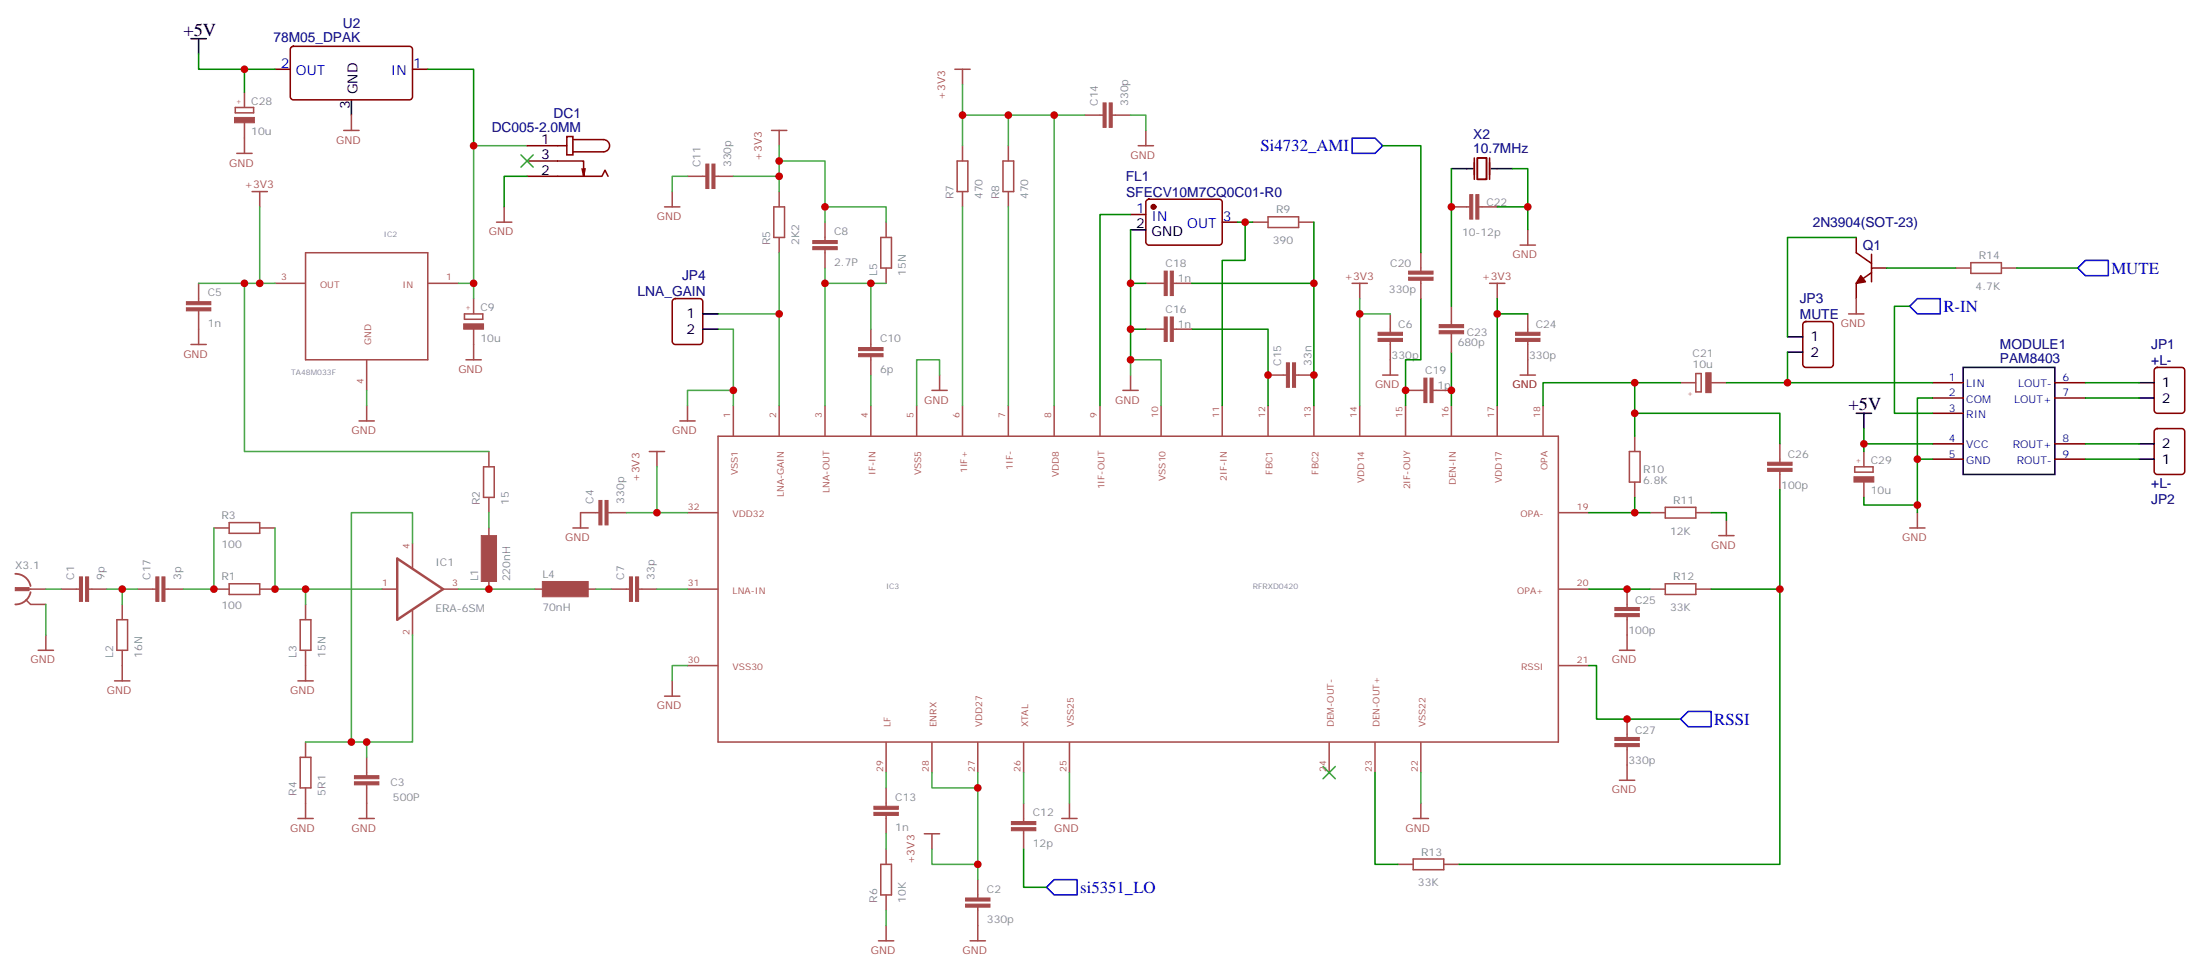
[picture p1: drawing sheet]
<svg xmlns="http://www.w3.org/2000/svg" width="508mm" height="224mm" viewBox="0 0 508 224" stroke-linecap="round" stroke-linejoin="round" font-family="sans-serif">
<g fill="none" stroke="#a64a4a" stroke-width=".35">
<path d="M220.5 16h3.5M222.2 16v3.5M54.3 24.8h4.3v1.2h-4.3zM54.7 35.4h3.5M56.4 21.3v3.4M56.4 28.4v7M79.4 30.1h3.5M81.1 26.6v3.5M178.2 30.1h3.5M179.9 30.1v3.5M221 37.1h2.5v7.1h-2.5zM222.2 33.6v3.5"/>
<path d="M231.6 37.1h2.5v7.1h-2.5zM232.8 33.6v3.5M250.5 26.6h4.2M256.8 26.6h4.3M262.8 33.6h3.5M264.6 30.1v3.5M58.2 44.2h3.5M60 44.2v3.5M70.6 58.3h28.2v24.7h-28.2zM114.7 51.3h3.5M116.4 47.7v3.6M153.5 47.7h3.5"/>
<path d="M155.2 44.2v3.5M158.7 40.7h4.3M165.1 40.7h4.2M178.7 47.7h2.5v7.1h-2.5zM179.9 44.2v3.5M179.9 54.8v3.5M190.5 51.3v4.2M190.5 57.6v4.2M203.4 54.8h2.4v7h-2.4zM204.6 51.3v3.4M222.2 44.3v3.4M232.8 44.3v3.4"/>
<path d="M289.3 51.3h3.4M292.8 50h7.1v2.5h-7.1zM299.9 51.3h3.5M328.1 58.3v4.2M335.1 47.7h4.3M341.5 47.7h4.2M351 56.6h3.5M352.8 53v3.6M44.1 79.5h3.5M45.9 65.4v4.2M45.9 71.7v7.8M63.5 65.4h6.9"/>
<path d="M98.9 65.4h6.9M107.2 72.4h4.3v1.3h-4.3zM109.4 68.9v3.5M109.4 76v7M201.1 76v4.2M204.6 61.9v3.5M264.6 65.4h4.2M264.6 76h4.2M270.9 65.4h4.3M270.9 76h4.3M312.2 65.4h3.5M314 65.4v3.5"/>
<path d="M321 72.4v4.3M321 78.8v7.7M328.1 64.7v4.2M335.1 70.7v4.2M335.1 77v4.2M344 65.4h3.5M345.7 65.4v3.5M352.8 72.4v4.3M352.8 78.8v7.7M426.9 72.4h3.5M428.6 68.9v3.5M451.6 61.8h3.4"/>
<path d="M455.1 60.6h7v2.5h-7zM462.2 61.8h3.5M82.9 97.1h3.5M84.7 83.1v7M84.7 93.6v3.5M107.6 83h3.5M157 97.1h3.5M158.7 93.6v3.5M169.3 93.6v6.9M179.9 93.6v6.9M190.5 93.6v6.9M201.1 82.3v4.2"/>
<path d="M201.1 93.6v6.9M211.7 93.6v6.9M215.2 90.1h3.5M217 86.5v3.6M222.2 93.6v6.9M232.8 93.6v6.9M243.4 93.6v6.9M254 93.6v6.9M259.3 90.1h3.5M261.1 86.5v3.6M268.1 93.6v6.9M282.2 93.6v6.9"/>
<path d="M292.8 93.6v6.9M292.8 86.5h4.2M299.2 86.5h4.2M303.4 93.6v6.9M314 93.6v6.9M319.3 86.5h3.5M324.6 93.6v6.9M324.6 90.1h4.2M330.9 90.1h4.2M335.1 93.6v6.9M345.7 93.6v6.9M351 86.5h3.5"/>
<path d="M356.3 93.6v6.9M388.1 88.3h3.4M391.6 86.2h1.2v4.2h-1.2zM395.2 88.3h3.4M111.7 107.7h2.4v7.1h-2.4zM112.9 104.2v3.4M112.9 114.8v3.5M138.3 118.3h-4.2v3.5M140.4 118.3h4.2M149.9 104.2h3.6M151.7 104.2v3.5M158.7 118.3h7"/>
<path d="M165.8 100.6h194v70.6h-194zM359.9 118.3h7M376.2 104.2h2.5v7h-2.5zM377.5 100.6v3.5M377.5 111.3v3.5M381 118.3h3.5M384.5 117.1h7.1v2.4h-7.1zM391.6 118.3h3.5M411 102.4v4.2M411 108.8v4.2M428.3 107.7h4.2v1.2h-4.2zM430.4 104.2v3.4"/>
<path d="M430.4 111.3v3.5M442.7 118.3v3.5M6 138.4l1.1 1.1M6.3 135.9h4.3M7.1 139.5h3.5M14.1 135.9h4.2M20.5 135.9h4.2M28.2 139.5v3.4M31.7 135.9h4.3M38.1 135.9h4.2M49.4 135.9h3.5M49.4 121.8h3.5"/>
<path d="M52.9 134.7h7.1v2.5h-7.1zM52.9 120.6h7.1v2.4h-7.1zM60 135.9h3.5M60 121.8h3.5M70.6 139.5v3.4M88.2 135.9h3.5M95.2 125.3v5.7M102.4 135.9h3.4M112.9 121.8v3.5M112.9 132.5v3.4M123.5 135.9h3.4M132.3 121.8h3.5"/>
<path d="M134.1 135.9h3.5M141.1 135.9h4.2M147.5 135.9h4.2M158.7 135.9h7M359.9 135.9h7M375.7 135.9v4.3M381 135.9h3.5M384.5 134.7h7.1v2.5h-7.1zM391.6 135.9h3.5M396.9 123.6h3.5M398.6 120.1v3.5M441 121.8h3.5"/>
<path d="M8.8 150h3.5M10.6 146.5v3.5M26.5 157.1h3.5M27 143h2.5v7h-2.5zM28.2 150.1v7M68.8 157.1h3.5M69.3 143h2.5v7h-2.5zM70.6 150.1v7M95.2 140.9v5.6M155.2 157.1v3.5M158.7 153.6h7M359.9 153.6h7"/>
<path d="M373.9 150h3.6M375.7 142.3v7.7M69.3 174.7h2.5v7.1h-2.5zM70.6 171.2v3.5M84.7 174.7v4.3M153.5 160.6h3.5M204.6 171.3v7M215.2 171.3v7M225.8 171.3v7M236.4 171.3v7M246.9 171.3v7M306.9 171.3v7"/>
<path d="M317.5 171.3v7M328.1 171.3v7M375.7 165.9v4.2M375.7 172.3v7.7M68.8 188.8h3.5M70.6 181.8v7M82.9 188.8h3.5M84.7 181.1v7.7M203.4 199.4h2.4v7.1h-2.4zM204.6 181.8v4.2M204.6 188.1v4.3M204.6 195.9v3.5"/>
<path d="M213.4 192.4h3.6M215.2 192.4v3.5M236.4 185.3v4.2M236.4 191.7v4.2M245.2 188.8h3.5M246.9 185.3v3.5M322.8 199.4h3.5M326.3 188.8h3.5M326.3 198.2h7.1v2.5h-7.1zM328.1 185.3v3.5M333.4 199.4h3.5M373.9 180h3.6"/>
<path d="M202.8 217.1h3.6M204.6 206.5v3.5M204.6 213.5v3.6M224 217.1h3.5M225.8 203v4.2M225.8 209.3v7.8"/>
</g>
<path d="M91.7 128.9l10.6 7-10.6 7.1z" fill="none" stroke="#a64a4a" stroke-width=".56"/>
<g fill="#a64a4a" stroke="#a64a4a" stroke-width=".23">
<path d="M19.8 133.1h.7v5.6h-.7z"/>
<path d="M18.3 133.1h.7v5.6h-.7z"/>
<path d="M81.8 179h5.7v.7h-5.7z"/>
<path d="M81.8 180.4h5.7v.7h-5.7z"/>
<path d="M43 71h5.7v.7h-5.7z"/>
<path d="M43 69.6h5.7v.7h-5.7z"/>
<path d="M146.8 133.1h.7v5.6h-.7z"/>
<path d="M145.3 133.1h.7v5.6h-.7z"/>
<path d="M111.1 123.6h3.6v10.6h-3.6z"/>
<path d="M107.1 74.7h4.6v1.3h-4.6z"/>
<path d="M125.2 134.2h10.6v3.5h-10.6z"/>
<path d="M37.4 133.1h.7v5.6h-.7z"/>
<path d="M36 133.1h.7v5.6h-.7z"/>
<path d="M223 208.6h5.6v.7h-5.6z"/>
<path d="M223 207.2h5.6v.7h-5.6z"/>
<path d="M139.7 115.5h.7v5.6h-.7z"/>
<path d="M138.3 115.5h.7v5.6h-.7z"/>
<path d="M318.2 78.1h5.6v.7h-5.6z"/>
<path d="M318.2 76.7h5.6v.7h-5.6z"/>
<path d="M187.7 56.9h5.6v.7h-5.6z"/>
<path d="M187.7 55.5h5.6v.7h-5.6z"/>
<path d="M198.3 81.6h5.6v.7h-5.6z"/>
<path d="M198.3 80.2h5.6v.7h-5.6z"/>
<path d="M164.4 37.9h.7v5.6h-.7z"/>
<path d="M163 37.9h.7v5.6h-.7z"/>
<path d="M233.5 191h5.7v.7h-5.7z"/>
<path d="M233.5 189.5h5.7v.8h-5.7z"/>
<path d="M201.8 187.4h5.6v.7h-5.6z"/>
<path d="M201.8 186h5.6v.7h-5.6z"/>
<path d="M256.1 23.7h.7v5.7h-.7z"/>
<path d="M254.7 23.7h.7v5.7h-.7z"/>
<path d="M3.5 135.6h3.2v.7h-3.2z"/>
<path d="M298.4 83.7h.8v5.7h-.8z"/>
<path d="M297 83.7h.7v5.7h-.7z"/>
<path d="M270.2 73.1h.7v5.7h-.7z"/>
<path d="M268.8 73.1h.7v5.7h-.7z"/>
<path d="M270.2 62.5h.7v5.7h-.7z"/>
<path d="M268.8 62.5h.7v5.7h-.7z"/>
<path d="M330.2 87.2h.7v5.7h-.7z"/>
<path d="M328.8 87.2h.7v5.7h-.7z"/>
<path d="M325.3 62.5h5.6v.8h-5.6z"/>
<path d="M325.3 64h5.6v.7h-5.6z"/>
<path d="M393.9 86h1.2v4.6h-1.2z"/>
<path d="M340.8 44.9h.7v5.7h-.7z"/>
<path d="M339.4 44.9h.7v5.7h-.7z"/>
<path d="M332.3 74.9h5.7v.7h-5.7z"/>
<path d="M332.3 76.3h5.7v.7h-5.7z"/>
<path d="M350 78.1h5.6v.7h-5.6z"/>
<path d="M350 76.7h5.6v.7h-5.6z"/>
<path d="M372.9 141.6h5.6v.7h-5.6z"/>
<path d="M372.9 140.2h5.6v.7h-5.6z"/>
<path d="M408.2 108.1h5.6v.7h-5.6z"/>
<path d="M408.2 106.6h5.6v.8h-5.6z"/>
<path d="M372.9 171.6h5.6v.7h-5.6z"/>
<path d="M372.9 170.1h5.6v.8h-5.6z"/>
<path d="M54.2 27.1h4.5v1.2h-4.5z"/>
<path d="M428.1 110h4.6v1.2h-4.6z"/>
</g>
<path d="M3.5 132.4a3.5 3.5 0 0 1 3.6 2.8M7.1 136.6a3.5 3.5 0 0 1-3.6 2.9" fill="none" stroke="#a64a4a" stroke-width=".42"/>
<g fill="none" stroke="#4aa64a" stroke-width=".35">
<path d="M222.2 19.5v7.1M121.7 33.6h-12.3v31.8M179.9 33.6v10.6M179.9 37.1h10.6v10.6M222.2 33.6v-7h10.6v7M232.8 26.6h17.7M243.4 26.6v67M261.1 26.6h3.5v3.5M60 47.7v17.7M158.7 40.7h-3.5v3.5M169.3 40.7h10.6M179.9 58.3v14.1"/>
<path d="M190.5 51.3v-3.6h14.1v3.6M222.2 47.7v45.9M232.8 47.7v45.9M45.9 65.4h10.5v38.8h56.5M56.4 65.4h7.1M105.8 65.4h3.6v3.5M165.8 76h3.5v14.1M165.8 72.4h14.1v21.2M190.5 61.8v3.6h14.1M190.5 65.4v28.2M201.1 65.4v10.6M314 68.9v24.7"/>
<path d="M314 72.4h7M84.7 90.1v3.5M158.7 93.6v-3.5h10.6v3.5M201.1 86.5v7.1M217 86.5v-3.5h-5.3v10.6M261.1 86.5v-3.5h7v10.6M112.9 118.3v3.5M144.6 118.3h7.1M151.7 107.7v10.6h7M10.6 139.5v7M10.6 135.9h3.5M24.7 135.9h7"/>
<path d="M28.2 135.9v3.6M49.4 121.8v14.1h-7.1M63.5 121.8v14.1h24.7M70.6 135.9v3.6M95.2 125.3v-7h-14.1v52.9h3.6v3.5M105.8 135.9h17.7M137.6 135.9h3.5M151.7 135.9h7M95.2 146.5v24.7h-10.5M158.7 153.6h-3.5v3.5M70.6 171.2h10.5M204.6 178.3v3.5"/>
<path d="M215.2 178.3v3.5h10.6v17.6h-10.6v-3.5M225.8 178.3v3.5M236.4 178.3v7M246.9 178.3v7M328.1 178.3v7M204.6 192.4v3.5M225.8 199.4v3.6M204.6 210v3.5"/>
</g>
<g fill="none" stroke="#870000" stroke-width=".35">
<path d="M63.5 16h3.5M67.3 10.9l.4-.2h26.8a.71 .71 0 0 1 .7 .7v10.9a.76 .76 0 0 1-.7 .7h-26.8a.76 .76 0 0 1-.7-.7v-10.9zM95.2 16h3.6M121.7 37.1h13.1v3.6l.3-1.8M121.7 33.6h9.2M130.9 31.5h1.4v4.2h-1.4zM132.3 32.2h7a1.41 1.41 0 0 1 1.5 1.4 1.41 1.41 0 0 1-1.5 1.4h-7M134.4 38.9l.4 1.8M340.4 36.4v5M341.1 36.4h2.2v5h-2.2zM344 36.4v5M121.7 40.7h17.3l.7-1.4 .7 1.4"/>
<path d="M261.1 49.5h3.5M264.8 46.2l.5-.2h16.2a.71 .71 0 0 1 .7 .7v9.1a.76 .76 0 0 1-.7 .8h-16.2a.76 .76 0 0 1-.7-.8v-9.1zM282.2 51.3h3.6M428.6 54.8v3.5l3.6 2.5M432.2 58.7v6.3M155.5 69.1l.4-.2h5.7a.71 .71 0 0 1 .7 .7v9.2a.76 .76 0 0 1-.7 .7h-5.7a.76 .76 0 0 1-.7-.7v-9.2zM416.5 74.4l.5-.2h5.6a.71 .71 0 0 1 .7 .7v9.2a.76 .76 0 0 1-.7 .7h-5.6a.76 .76 0 0 1-.7-.7v-9.2zM432.2 61.8h3.5M432.2 62.9l-3.6 2.5v3.5M446.3 88.3h7M446.3 91.8h7M446.3 95.4h7"/>
<path d="M474.5 88.3h7M474.5 91.8h7M497.7 85l.4-.2h5.7a.71 .71 0 0 1 .7 .7v9.2a.76 .76 0 0 1-.7 .7h-5.7a.76 .76 0 0 1-.7-.7v-9.2zM497.7 99.1l.4-.2h5.7a.71 .71 0 0 1 .7 .7v9.2a.76 .76 0 0 1-.7 .7h-5.7a.76 .76 0 0 1-.7-.7v-9.2zM446.3 102.4h7M446.3 105.9h7M474.5 102.4h7M474.5 105.9h7"/>
</g>
<g fill="#870000" stroke="#870000" stroke-width=".35">
<path d="M429.7 63.6l1 1.4-2.1 .4z"/>
<circle cx="266.3" cy="47.7" r=".53"/>
</g>
<g fill="none" stroke="#000" stroke-width=".35">
<path d="M44.1 8.9h3.5M45.9 8.9v3.6M81.1 23v3.6M335.1 38.9h5M344.3 38.9h4.9M261.1 53h3.5M162.3 72.4h3.5M162.3 76h3.5M412.7 77.7h3.6M412.7 81.2h3.6M428.6 95.4h3.6M430.4 95.4v3.5"/>
<path d="M453.3 84.8h21.2v24.7h-21.2zM493.9 88.3h3.5M493.9 91.8h3.5M493.9 105.9h3.5M493.9 102.4h3.5"/>
</g>
<g fill="none" stroke="#008700" stroke-width=".35">
<path d="M45.9 12.5v3.5h17.6M56.4 16v5.3M98.8 16h10.6v17.6M319.3 33.6h8.8v24.7M335.1 38.9v31.8M349.2 38.9h3.6v14.1M121.7 40.7h-5.3v7M261.1 49.5h-7.1v44.1M261.1 53v12.4M285.8 51.3h3.5M287.5 51.3v8.8h-5.3v33.5M303.4 51.3v42.3"/>
<path d="M345.7 47.7h7.1M428.6 54.8h-15.9v22.9M264.6 76h-3.5v7M264.6 65.4h-3.5v10.6M275.2 76h17.6v17.6M275.2 65.4h28.2M328.1 68.9v14.1h-3.5v10.6M345.7 68.9v24.7M345.7 72.4h7.1M435.7 61.8h15.9M441 70.7h-3.6v24.7h8.9M465.7 61.8h14.1"/>
<path d="M335.1 81.2v12.4M377.5 95.4h33.5v7M377.5 88.3v12.3M388.1 88.3h-31.8v5.3M398.6 88.3h47.7M412.7 81.2v7.1M430.4 98.9v3.5h15.9M446.3 91.8h-3.6v26.5M481.5 88.3h12.4M481.5 91.8h12.4M366.9 118.3h14.1M377.5 114.8v3.5"/>
<path d="M395.1 118.3h3.5v1.8M411 113v22.9M430.4 114.8v1.7h12.3M430.4 102.4v1.8M442.7 105.9h3.6M481.5 105.9h12.4M481.5 102.4h12.4M366.9 135.9h14.1M395.1 135.9h15.9v63.5h-74.1M366.9 153.6h1.8v12.3h19.4M317.5 178.3v21.1h5.3M236.4 195.9v8.8h5.3"/>
</g>
<path d="M312.2 31.9h5.3l1.8 1.7-1.8 1.8h-5.3zM441 70.7l1.7-1.8h5.3v3.5h-5.3zM479.8 61.8l1.7-1.7h5.3v3.5h-5.3zM388.1 165.9l1.7-1.8h5.3v3.6h-5.3zM241.7 204.7l1.7-1.7h5.3v3.5h-5.3z" fill="none" stroke="#00f" stroke-width=".35"/>
<path d="M120.3 35.7l2.8 2.9M123.1 35.7l-2.8 2.9M305.5 176.8l2.8 2.9M308.3 176.8l-2.8 2.9" fill="none" stroke="#3c3" stroke-width=".35"/>
<g fill="#c00">
<circle cx="112.9" cy="135.9" r=".88"/>
<circle cx="169.3" cy="90.1" r=".88"/>
<circle cx="109.4" cy="65.4" r=".88"/>
<circle cx="84.7" cy="171.2" r=".88"/>
<circle cx="81.1" cy="171.2" r=".88"/>
<circle cx="28.2" cy="135.9" r=".88"/>
<circle cx="49.4" cy="135.9" r=".88"/>
<circle cx="63.5" cy="135.9" r=".88"/>
<circle cx="70.6" cy="135.9" r=".88"/>
<circle cx="179.9" cy="72.4" r=".88"/>
<circle cx="314" cy="72.4" r=".88"/>
<circle cx="225.8" cy="199.4" r=".88"/>
<circle cx="225.8" cy="181.8" r=".88"/>
<circle cx="151.7" cy="118.3" r=".88"/>
<circle cx="179.9" cy="40.7" r=".88"/>
<circle cx="179.9" cy="37.1" r=".88"/>
<circle cx="190.5" cy="47.7" r=".88"/>
<circle cx="222.3" cy="26.6" r=".88"/>
<circle cx="232.8" cy="26.6" r=".88"/>
<circle cx="243.4" cy="26.6" r=".88"/>
<circle cx="56.4" cy="65.4" r=".88"/>
<circle cx="60" cy="65.4" r=".88"/>
<circle cx="201.1" cy="65.4" r=".88"/>
<circle cx="190.5" cy="65.4" r=".88"/>
<circle cx="287.5" cy="51.3" r=".88"/>
<circle cx="303.4" cy="86.5" r=".88"/>
<circle cx="292.8" cy="86.5" r=".88"/>
<circle cx="303.4" cy="65.4" r=".88"/>
<circle cx="261.1" cy="83" r=".88"/>
<circle cx="261.1" cy="76" r=".88"/>
<circle cx="261.1" cy="65.4" r=".88"/>
<circle cx="324.6" cy="90.1" r=".88"/>
<circle cx="335.1" cy="90.1" r=".88"/>
<circle cx="335.1" cy="47.7" r=".88"/>
<circle cx="352.8" cy="47.7" r=".88"/>
<circle cx="345.7" cy="72.4" r=".88"/>
<circle cx="377.5" cy="118.3" r=".88"/>
<circle cx="377.5" cy="88.3" r=".88"/>
<circle cx="375.7" cy="135.9" r=".88"/>
<circle cx="411" cy="135.9" r=".88"/>
<circle cx="377.5" cy="95.4" r=".88"/>
<circle cx="375.7" cy="165.9" r=".88"/>
<circle cx="442.7" cy="105.9" r=".88"/>
<circle cx="109.4" cy="33.6" r=".88"/>
<circle cx="56.4" cy="16" r=".88"/>
<circle cx="430.4" cy="102.4" r=".88"/>
<circle cx="442.7" cy="116.5" r=".88"/>
<circle cx="412.8" cy="88.3" r=".88"/>
</g>
<g font-size="4.2">
<text x="42.3" y="8.2">+5V</text>
<text x="426.9" y="94.7">+5V</text>
</g>
<g font-size="3.9" fill="#00f">
<text x="291.1" y="34.9">Si4732_AMI</text>
<text x="487.5" y="63.2">MUTE</text>
<text x="448.7" y="72">R-IN</text>
<text x="395.8" y="167.2">RSSI</text>
<text x="249.4" y="206">si5351_LO</text>
</g>
<g font-size="3.2" fill="#000080">
<text x="63.1" y="9.6">78M05_DPAK</text>
<text x="79.2" y="6.4">U2</text>
<text x="127.8" y="27.3">DC1</text>
<text x="113.5" y="30.4">DC005-2.0MM</text>
<text x="340.2" y="35.4">10.7MHz</text>
<text x="340.2" y="32.2">X2</text>
<text x="260" y="41.9">FL1</text>
<text x="260" y="45.4">SFECV10M7CQ0C01-R0</text>
<text x="418.6" y="52.4">2N3904(SOT-23)</text>
<text x="430.1" y="57.7">Q1</text>
<text x="157.5" y="64.7">JP4</text>
<text x="147.2" y="68.3">LNA_GAIN</text>
<text x="415.6" y="70">JP3</text>
<text x="415.6" y="73.6">MUTE</text>
<text x="461.8" y="83.7">PAM8403</text>
<text x="461.8" y="80.5">MODULE1</text>
<text x="496.7" y="80.5">JP1</text>
<text x="496.8" y="84.2">+L-</text>
<text x="496.8" y="112.6">+L-</text>
<text x="496.7" y="116.2">JP2</text>
</g>
<g font-size="3.2" fill="#00f">
<text x="64.8" y="15.6">2</text>
<text x="68.3" y="17.4">OUT</text>
<text x="90.2" y="17.4">IN</text>
<text x="95.4" y="15.6">1</text>
<text x="262.4" y="49.1">1</text>
<text x="265.9" y="50.9">IN</text>
<text x="274.1" y="52.7">OUT</text>
<text x="282.4" y="50.9">3</text>
</g>
<g font-size="3.2">
<text x="82.5" y="21.7" transform="rotate(-90 82.5 21.7)">GND</text>
<text x="80.8" y="25.2" transform="rotate(-90 80.8 25.2)">3</text>
<text x="125" y="33.3">1</text>
<text x="125" y="36.8">3</text>
<text x="125" y="40.3">2</text>
<text x="262.4" y="52.7">2</text>
<text x="265.9" y="54.4">GND</text>
<text x="158.5" y="73.5">1</text>
<text x="158.5" y="77">2</text>
<text x="418" y="78.8">1</text>
<text x="418" y="82.3">2</text>
<text x="499.2" y="89.4">1</text>
<text x="499.2" y="92.9">2</text>
<text x="499.2" y="107">1</text>
<text x="499.2" y="103.5">2</text>
</g>
<g font-size="2.5" fill="#a54b4b">
<text x="218.2" y="23" transform="rotate(-90 218.2 23)">+3V3</text>
<text x="77.6" y="33.1">GND</text>
<text x="52.9" y="38.4">GND</text>
<text x="175.9" y="37.1" transform="rotate(-90 175.9 37.1)">+3V3</text>
<text x="261.1" y="36.7">GND</text>
<text x="56.4" y="43.4">+3V3</text>
<text x="151.7" y="50.8">GND</text>
<text x="112.9" y="54.3">GND</text>
<text x="349.2" y="59.6">GND</text>
<text x="310.4" y="64.6">+3V3</text>
<text x="342.2" y="64.6">+3V3</text>
<text x="425.1" y="75.5">GND</text>
<text x="42.3" y="82.5">GND</text>
<text x="105.8" y="86">GND</text>
<text x="317.5" y="89.6">GND</text>
<text x="349.2" y="89.6">GND</text>
<text x="213.4" y="93.1">GND</text>
<text x="257.5" y="93.1">GND</text>
<text x="81.1" y="100.2">GND</text>
<text x="155.2" y="100.2">GND</text>
<text x="147.7" y="111.2" transform="rotate(-90 147.7 111.2)">+3V3</text>
<text x="130.5" y="124.8">GND</text>
<text x="439.2" y="124.8">GND</text>
<text x="395.1" y="126.6">GND</text>
<text x="7.1" y="153.1">GND</text>
<text x="372.2" y="153.1">GND</text>
<text x="24.7" y="160.1">GND</text>
<text x="67" y="160.1">GND</text>
<text x="151.7" y="163.7">GND</text>
<text x="372.2" y="183.1">GND</text>
<text x="67" y="191.9">GND</text>
<text x="81.1" y="191.9">GND</text>
<text x="243.4" y="191.9">GND</text>
<text x="324.6" y="191.9">GND</text>
<text x="211.2" y="199.4" transform="rotate(-90 211.2 199.4)">+3V3</text>
<text x="201.1" y="220.1">GND</text>
<text x="222.2" y="220.1">GND</text>
</g>
<g font-size="2.5" fill="#838383">
<text x="58" y="24.1">C28</text>
<text x="253.5" y="24.4" transform="rotate(-90 253.5 24.4)">C14</text>
<text x="260.5" y="24.4" transform="rotate(-90 260.5 24.4)">330p</text>
<text x="58" y="31.2">10u</text>
<text x="161.7" y="38.6" transform="rotate(-90 161.7 38.6)">C11</text>
<text x="168.8" y="38.6" transform="rotate(-90 168.8 38.6)">330p</text>
<text x="220.2" y="46" transform="rotate(-90 220.2 46)">R7</text>
<text x="226.8" y="46" transform="rotate(-90 226.8 46)">470</text>
<text x="230.8" y="46" transform="rotate(-90 230.8 46)">R8</text>
<text x="237.4" y="46" transform="rotate(-90 237.4 46)">470</text>
<text x="343.2" y="47.5">C22</text>
<text x="294.6" y="49.2">R9</text>
<text x="177.8" y="56.6" transform="rotate(-90 177.8 56.6)">R5</text>
<text x="184.5" y="56.6" transform="rotate(-90 184.5 56.6)">2K2</text>
<text x="192.6" y="54.3">C8</text>
<text x="293.9" y="56.3">390</text>
<text x="337.6" y="54.5">10-12p</text>
<text x="456.9" y="59.8">R14</text>
<text x="192.6" y="61.3">2.7P</text>
<text x="202.5" y="63.6" transform="rotate(-90 202.5 63.6)">L5</text>
<text x="209.2" y="63.6" transform="rotate(-90 209.2 63.6)">15N</text>
<text x="269.1" y="61.6">C18</text>
<text x="271.9" y="65.1">1n</text>
<text x="321" y="61.6">C20</text>
<text x="48" y="68.4">C5</text>
<text x="110.9" y="71.8">C9</text>
<text x="320.7" y="67.6">330p</text>
<text x="456.2" y="66.9">4.7K</text>
<text x="48" y="75.4">1n</text>
<text x="269.1" y="72.2">C16</text>
<text x="271.9" y="75.7">1n</text>
<text x="322.9" y="75.8">C6</text>
<text x="338.7" y="77.5">C23</text>
<text x="354.6" y="75.8">C24</text>
<text x="110.9" y="78.8">10u</text>
<text x="203.2" y="79">C10</text>
<text x="321.3" y="82.8">330p</text>
<text x="336.6" y="79.9">680p</text>
<text x="353.1" y="82.8">330p</text>
<text x="390.8" y="82.5">C21</text>
<text x="203.2" y="86">6p</text>
<text x="295.8" y="84.4" transform="rotate(-90 295.8 84.4)">C15</text>
<text x="302.9" y="84.4" transform="rotate(-90 302.9 84.4)">33n</text>
<text x="329.1" y="86.3">C19</text>
<text x="331.9" y="89.8">1p</text>
<text x="390.8" y="84.9">10u</text>
<text x="412.8" y="105.8">C26</text>
<text x="432" y="107">C29</text>
<text x="379.4" y="111.7">6.8K</text>
<text x="379.4" y="109.2">R10</text>
<text x="411.3" y="112.8">100p</text>
<text x="51.2" y="119.7">R3</text>
<text x="110.8" y="116.5" transform="rotate(-90 110.8 116.5)">R2</text>
<text x="117.5" y="116.5" transform="rotate(-90 117.5 116.5)">15</text>
<text x="137.1" y="116.2" transform="rotate(-90 137.1 116.2)">C4</text>
<text x="144.1" y="116.2" transform="rotate(-90 144.1 116.2)">330p</text>
<text x="386.4" y="116.3">R11</text>
<text x="432" y="114.1">10u</text>
<text x="385.6" y="123.3">12K</text>
<text x="3.5" y="131.3">X3.1</text>
<text x="51.2" y="126.4">100</text>
<text x="100.5" y="130.6">IC1</text>
<text x="17.1" y="133.8" transform="rotate(-90 17.1 133.8)">C1</text>
<text x="24.2" y="133.8" transform="rotate(-90 24.2 133.8)">9p</text>
<text x="34.7" y="133.8" transform="rotate(-90 34.7 133.8)">C17</text>
<text x="41.8" y="133.8" transform="rotate(-90 41.8 133.8)">3p</text>
<text x="51.2" y="133.8">R1</text>
<text x="110.4" y="134.2" transform="rotate(-90 110.4 134.2)">L1</text>
<text x="117.8" y="134.2" transform="rotate(-90 117.8 134.2)">220nH</text>
<text x="125.2" y="133.5">L4</text>
<text x="144.1" y="133.8" transform="rotate(-90 144.1 133.8)">C7</text>
<text x="151.2" y="133.8" transform="rotate(-90 151.2 133.8)">33p</text>
<text x="386.4" y="133.9">R12</text>
<text x="51.2" y="140.5">100</text>
<text x="100.5" y="141.2">ERA-6SM</text>
<text x="125.2" y="140.9">70nH</text>
<text x="377.5" y="139.3">C25</text>
<text x="385.6" y="141">33K</text>
<text x="376" y="146.3">100p</text>
<text x="26.1" y="151.8" transform="rotate(-90 26.1 151.8)">L2</text>
<text x="32.8" y="151.8" transform="rotate(-90 32.8 151.8)">16N</text>
<text x="68.5" y="151.8" transform="rotate(-90 68.5 151.8)">L3</text>
<text x="75.1" y="151.8" transform="rotate(-90 75.1 151.8)">15N</text>
<text x="377.5" y="169.3">C27</text>
<text x="376" y="176.3">330p</text>
<text x="68.5" y="183.6" transform="rotate(-90 68.5 183.6)">R4</text>
<text x="75.1" y="183.6" transform="rotate(-90 75.1 183.6)">5R1</text>
<text x="90.2" y="181.3">C3</text>
<text x="90.7" y="184.8">500P</text>
<text x="206.7" y="184.8">C13</text>
<text x="206.7" y="191.8">1n</text>
<text x="238.5" y="188.3">C12</text>
<text x="238.5" y="195.4">12p</text>
<text x="328.2" y="197.4">R13</text>
<text x="202.5" y="208.2" transform="rotate(-90 202.5 208.2)">R6</text>
<text x="209.2" y="208.2" transform="rotate(-90 209.2 208.2)">10K</text>
<text x="227.9" y="206">C2</text>
<text x="327.4" y="204.5">33K</text>
<text x="227.9" y="213">330p</text>
</g>
<g font-size="2.5" fill="#00f">
<text x="450" y="87.9">1</text>
<text x="454" y="89.4">LIN</text>
<text x="466" y="89.4">LOUT-</text>
<text x="476.2" y="87.9">6</text>
<text x="450" y="91.5">2</text>
<text x="450" y="95">3</text>
<text x="454" y="92.9">COM</text>
<text x="465.1" y="92.9">LOUT+</text>
<text x="476.2" y="91.5">7</text>
<text x="454" y="96.4">RIN</text>
<text x="450" y="102.1">4</text>
<text x="450" y="105.6">5</text>
<text x="454" y="103.5">VCC</text>
<text x="454" y="107">GND</text>
<text x="464.8" y="103.5">ROUT+</text>
<text x="465.7" y="107">ROUT-</text>
<text x="476.2" y="102.1">8</text>
<text x="476.2" y="105.6">9</text>
</g>
<g font-size="2.1" fill="#a54b4b">
<text x="64.9" y="64.7">3</text>
<text x="103.1" y="64.7">1</text>
<text x="73.9" y="66.4">OUT</text>
<text x="92.9" y="66.4">IN</text>
<text x="85.7" y="79.6" transform="rotate(-90 85.7 79.6)">GND</text>
<text x="84" y="88.6" transform="rotate(-90 84 88.6)">4</text>
<text x="168.6" y="96.4" transform="rotate(-90 168.6 96.4)">1</text>
<text x="179.2" y="96.4" transform="rotate(-90 179.2 96.4)">2</text>
<text x="189.8" y="96.4" transform="rotate(-90 189.8 96.4)">3</text>
<text x="200.4" y="96.4" transform="rotate(-90 200.4 96.4)">4</text>
<text x="211" y="96.4" transform="rotate(-90 211 96.4)">5</text>
<text x="221.6" y="96.4" transform="rotate(-90 221.6 96.4)">6</text>
<text x="232.1" y="96.4" transform="rotate(-90 232.1 96.4)">7</text>
<text x="242.7" y="96.4" transform="rotate(-90 242.7 96.4)">8</text>
<text x="253.3" y="96.4" transform="rotate(-90 253.3 96.4)">9</text>
<text x="267.4" y="96.4" transform="rotate(-90 267.4 96.4)">10</text>
<text x="281.5" y="96.4" transform="rotate(-90 281.5 96.4)">11</text>
<text x="292.1" y="96.4" transform="rotate(-90 292.1 96.4)">12</text>
<text x="302.7" y="96.4" transform="rotate(-90 302.7 96.4)">13</text>
<text x="313.3" y="96.4" transform="rotate(-90 313.3 96.4)">14</text>
<text x="323.9" y="96.4" transform="rotate(-90 323.9 96.4)">15</text>
<text x="334.4" y="96.4" transform="rotate(-90 334.4 96.4)">16</text>
<text x="345" y="96.4" transform="rotate(-90 345 96.4)">17</text>
<text x="355.6" y="96.4" transform="rotate(-90 355.6 96.4)">18</text>
<text x="170.4" y="109.7" transform="rotate(-90 170.4 109.7)">VSS1</text>
<text x="191.5" y="113.7" transform="rotate(-90 191.5 113.7)">LNA-OUT</text>
<text x="202.1" y="109.5" transform="rotate(-90 202.1 109.5)">IF-IN</text>
<text x="212.7" y="109.7" transform="rotate(-90 212.7 109.7)">VSS5</text>
<text x="223.3" y="109.2" transform="rotate(-90 223.3 109.2)">1IF+</text>
<text x="233.9" y="108.4" transform="rotate(-90 233.9 108.4)">1IF-</text>
<text x="244.5" y="110.1" transform="rotate(-90 244.5 110.1)">VDD8</text>
<text x="255" y="112.9" transform="rotate(-90 255 112.9)">1IF-OUT</text>
<text x="269.2" y="111" transform="rotate(-90 269.2 111)">VSS10</text>
<text x="283.3" y="110.9" transform="rotate(-90 283.3 110.9)">2IF-IN</text>
<text x="293.8" y="109.5" transform="rotate(-90 293.8 109.5)">FBC1</text>
<text x="304.4" y="109.5" transform="rotate(-90 304.4 109.5)">FBC2</text>
<text x="315" y="111.4" transform="rotate(-90 315 111.4)">VDD14</text>
<text x="325.6" y="112.9" transform="rotate(-90 325.6 112.9)">2IF-OUY</text>
<text x="336.2" y="112" transform="rotate(-90 336.2 112)">DEN-IN</text>
<text x="346.8" y="111.4" transform="rotate(-90 346.8 111.4)">VDD17</text>
<text x="357.3" y="108.4" transform="rotate(-90 357.3 108.4)">OPA</text>
<text x="158.8" y="117.6">32</text>
<text x="169.2" y="119.3">VDD32</text>
<text x="181" y="114.7" transform="rotate(-90 181 114.7)">LNA-GAIN</text>
<text x="351.1" y="119.3">OPA-</text>
<text x="364.1" y="117.6">19</text>
<text x="94.6" y="126.7" transform="rotate(-90 94.6 126.7)">4</text>
<text x="88.2" y="135.2">1</text>
<text x="104.4" y="135.2">3</text>
<text x="158.8" y="135.2">31</text>
<text x="169.2" y="137">LNA-IN</text>
<text x="350.4" y="137">OPA+</text>
<text x="364.1" y="135.2">20</text>
<text x="94.6" y="146.5" transform="rotate(-90 94.6 146.5)">2</text>
<text x="158.8" y="152.9">30</text>
<text x="169.2" y="154.6">VSS30</text>
<text x="351.2" y="154.6">RSSI</text>
<text x="364.1" y="152.9">21</text>
<text x="205.7" y="167.8" transform="rotate(-90 205.7 167.8)">LF</text>
<text x="216.2" y="167.8" transform="rotate(-90 216.2 167.8)">ENRX</text>
<text x="226.8" y="167.8" transform="rotate(-90 226.8 167.8)">VDD27</text>
<text x="237.4" y="167.8" transform="rotate(-90 237.4 167.8)">XTAL</text>
<text x="248" y="167.8" transform="rotate(-90 248 167.8)">VSS25</text>
<text x="308" y="167.8" transform="rotate(-90 308 167.8)">DEM-OUT-</text>
<text x="318.5" y="167.8" transform="rotate(-90 318.5 167.8)">DEN-OUT+</text>
<text x="329.1" y="167.8" transform="rotate(-90 329.1 167.8)">VSS22</text>
<text x="203.9" y="178.2" transform="rotate(-90 203.9 178.2)">29</text>
<text x="214.5" y="178.2" transform="rotate(-90 214.5 178.2)">28</text>
<text x="225.1" y="178.2" transform="rotate(-90 225.1 178.2)">27</text>
<text x="235.7" y="178.2" transform="rotate(-90 235.7 178.2)">26</text>
<text x="246.2" y="178.2" transform="rotate(-90 246.2 178.2)">25</text>
<text x="306.2" y="178.2" transform="rotate(-90 306.2 178.2)">24</text>
<text x="316.8" y="178.2" transform="rotate(-90 316.8 178.2)">23</text>
<text x="327.4" y="178.2" transform="rotate(-90 327.4 178.2)">22</text>
</g>
<g font-size="1.8" fill="#a54b4b">
<text x="55.6" y="24.2" transform="rotate(-90 55.6 24.2)">+</text>
<text x="108.5" y="71.9" transform="rotate(-90 108.5 71.9)">+</text>
<text x="389.6" y="91.3">+</text>
<text x="429.6" y="107.1" transform="rotate(-90 429.6 107.1)">+</text>
</g>
<g font-size="1.8" fill="#838383">
<text x="88.6" y="54.8">IC2</text>
<text x="67.2" y="86.5">TA48M033F</text>
<text x="204.6" y="135.9">IC3</text>
<text x="289.3" y="135.9">RFRXD0420</text>
</g>
</svg>
